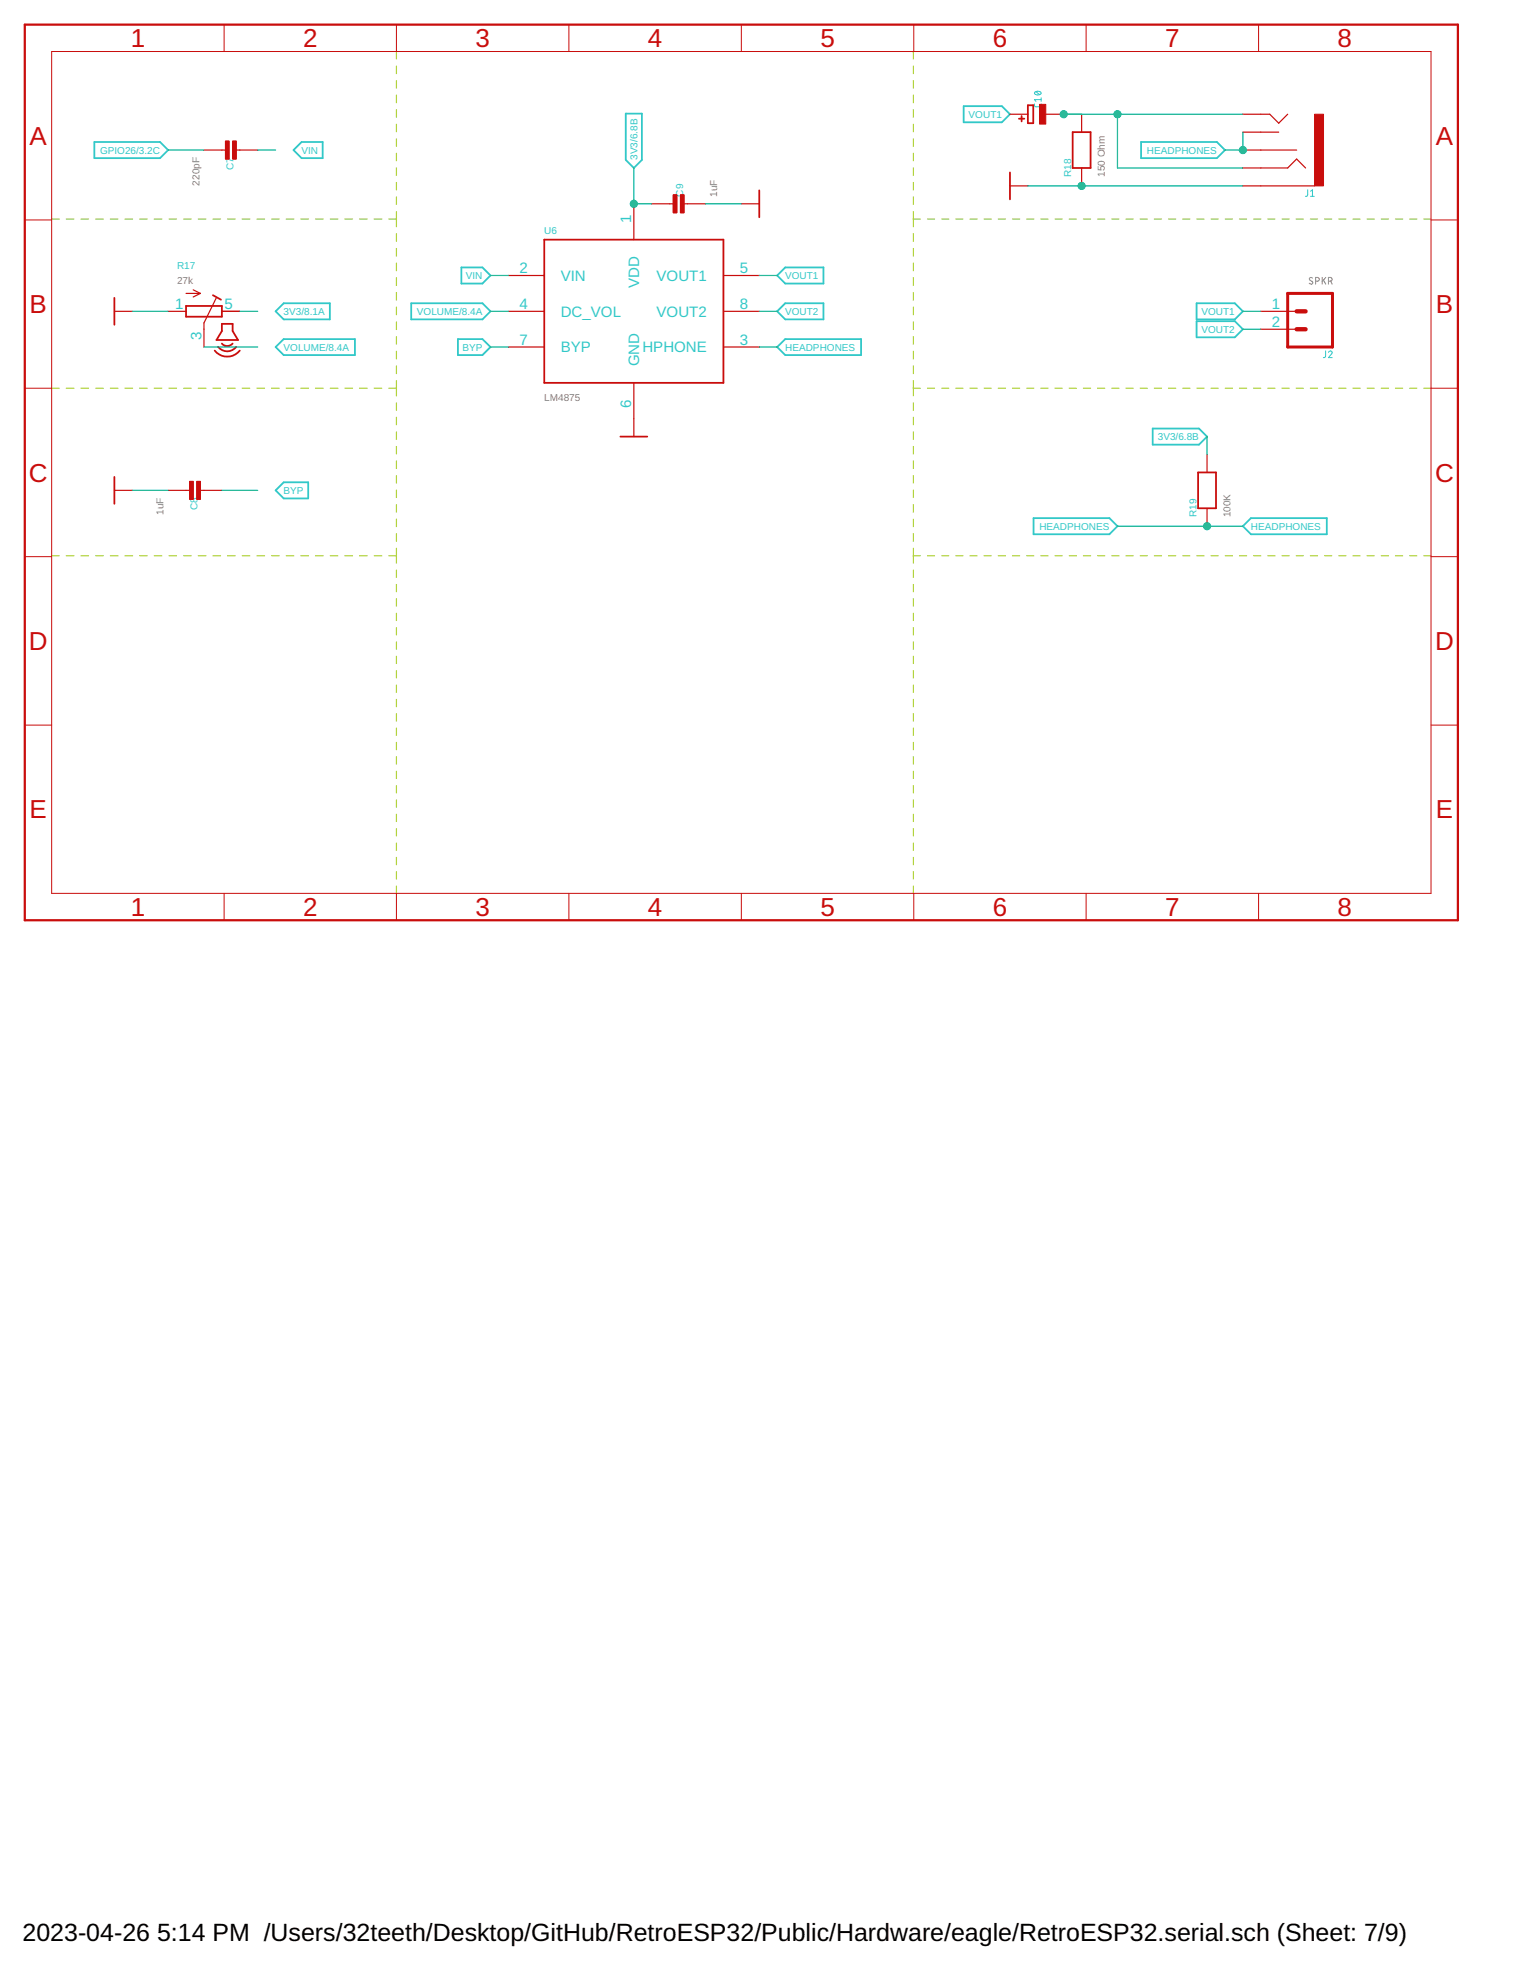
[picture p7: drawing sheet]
<svg xmlns="http://www.w3.org/2000/svg" width="216mm" height="279mm" viewBox="0 0 216 279" stroke-linecap="round" stroke-linejoin="round" font-family="sans-serif">
<g fill="none" stroke="#afd134" stroke-width=".17">
<path d="M56.2 7.3v1.1M56.2 9.4v1M56.2 11.4v1.1M56.2 13.5v1.1M56.2 15.6v1M56.2 17.6v1.1M56.2 19.7v1M129.5 7.3v1.1M129.5 9.4v1M129.5 11.4v1.1M129.5 13.5v1.1M129.5 15.6v1"/>
<path d="M129.5 17.6v1.1M129.5 19.7v1M7.3 31.1h1.1M9.4 31.1h1.1M11.5 31.1h1.1M13.6 31.1h1M15.6 31.1h1.1M17.7 31.1h1.1M19.8 31.1h1.1M21.9 31.1h1M24 31.1h1M26 31.1h1.1"/>
<path d="M28.1 31.1h1.1M30.2 31.1h1.1M32.3 31.1h1M34.3 31.1h1.1M36.4 31.1h1.1M38.5 31.1h1.1M40.6 31.1h1.1M42.7 31.1h1M44.7 31.1h1.1M46.8 31.1h1.1M48.9 31.1h1.1M51 31.1h1"/>
<path d="M53 31.1h1.1M55.1 31.1h1.1M56.2 21.7v1.1M56.2 23.8v1.1M56.2 25.9v1M56.2 27.9v1.1M56.2 30v2.1M56.2 33.1v1.1M56.2 35.2v1.1M56.2 37.3v1.1M56.2 39.4v1.1M129.5 21.7v1.1"/>
<path d="M129.5 23.8v1.1M129.5 25.9v1M129.5 27.9v1.1M129.5 30v2.1M129.5 33.1v1.1M129.5 35.2v1.1M129.5 37.3v1.1M129.5 39.4v1.1M129.5 31.1h1M131.5 31.1h1M133.5 31.1h1M135.5 31.1h1"/>
<path d="M137.5 31.1h1M139.5 31.1h1M141.5 31.1h1M143.5 31.1h1M145.5 31.1h1.1M147.6 31.1h1M149.6 31.1h1M151.6 31.1h1M153.6 31.1h1M155.6 31.1h1M157.6 31.1h1M159.6 31.1h1"/>
<path d="M161.6 31.1h1M163.6 31.1h1.1M165.7 31.1h1M167.7 31.1h1M169.7 31.1h1M171.7 31.1h1M173.7 31.1h1M175.7 31.1h1M177.7 31.1h1M179.7 31.1h1M181.7 31.1h1.1M183.7 31.1h1.1"/>
<path d="M185.8 31.1h1M187.8 31.1h1M189.8 31.1h1M191.8 31.1h1M193.8 31.1h1M195.8 31.1h1M197.8 31.1h1M199.8 31.1h1.1M201.8 31.1h1.1M7.3 55h1.1M9.4 55h1.1M11.5 55h1.1"/>
<path d="M13.6 55h1M15.6 55h1.1M17.7 55h1.1M19.8 55h1.1M21.9 55h1M24 55h1M26 55h1.1M28.1 55h1.1M30.2 55h1.1M32.3 55h1M34.3 55h1.1M36.4 55h1.1"/>
<path d="M38.5 55h1.1M40.6 55h1.1M42.7 55h1M44.7 55h1.1M46.8 55h1.1M48.9 55h1.1M51 55h1M53 55h1.1M55.1 55h1.1M56.2 41.5v1M56.2 43.5v1.1M56.2 45.6v1.1"/>
<path d="M56.2 47.7v1.1M56.2 49.8v1.1M56.2 51.9v1.1M56.2 54v2.1M56.2 57.1v1.1M56.2 59.2v1M129.5 41.5v1M129.5 43.5v1.1M129.5 45.6v1.1M129.5 47.7v1.1M129.5 49.8v1.1M129.5 51.9v1.1"/>
<path d="M129.5 54v2.1M129.5 57.1v1.1M129.5 59.2v1M129.5 55h1M131.5 55h1M133.5 55h1M135.5 55h1M137.5 55h1M139.5 55h1M141.5 55h1M143.5 55h1M145.5 55h1.1"/>
<path d="M147.6 55h1M149.6 55h1M151.6 55h1M153.6 55h1M155.6 55h1M157.6 55h1M159.6 55h1M161.6 55h1M163.6 55h1.1M165.7 55h1M167.7 55h1M169.7 55h1"/>
<path d="M171.7 55h1M173.7 55h1M175.7 55h1M177.7 55h1M179.7 55h1M181.7 55h1.1M183.7 55h1.1M185.8 55h1M187.8 55h1M189.8 55h1M191.8 55h1M193.8 55h1"/>
<path d="M195.8 55h1M197.8 55h1M199.8 55h1.1M201.8 55h1.1M7.3 78.8h1.1M9.4 78.8h1.1M11.5 78.8h1.1M13.6 78.8h1M15.6 78.8h1.1M17.7 78.8h1.1M19.8 78.8h1.1M21.9 78.8h1"/>
<path d="M24 78.8h1M26 78.8h1.1M28.1 78.8h1.1M30.2 78.8h1.1M32.3 78.8h1M34.3 78.8h1.1M36.4 78.8h1.1M38.5 78.8h1.1M40.6 78.8h1.1M42.7 78.8h1M44.7 78.8h1.1M46.8 78.8h1.1"/>
<path d="M48.9 78.8h1.1M51 78.8h1M53 78.8h1.1M55.1 78.8h1.1M56.2 61.2v1.1M56.2 63.3v1M56.2 65.3v1.1M56.2 67.4v1.1M56.2 69.5v1M56.2 71.5v1.1M56.2 73.6v1.1M56.2 75.6v1.1"/>
<path d="M56.2 77.7v2.1M129.5 61.2v1.1M129.5 63.3v1M129.5 65.3v1.1M129.5 67.4v1.1M129.5 69.5v1M129.5 71.5v1.1M129.5 73.6v1.1M129.5 75.6v1.1M129.5 77.7v2.1M129.5 78.8h1M131.5 78.8h1"/>
<path d="M133.5 78.8h1M135.5 78.8h1M137.5 78.8h1M139.5 78.8h1M141.5 78.8h1M143.5 78.8h1M145.5 78.8h1.1M147.6 78.8h1M149.6 78.8h1M151.6 78.8h1M153.6 78.8h1M155.6 78.8h1"/>
<path d="M157.6 78.8h1M159.6 78.8h1M161.6 78.8h1M163.6 78.8h1.1M165.7 78.8h1M167.7 78.8h1M169.7 78.8h1M171.7 78.8h1M173.7 78.8h1M175.7 78.8h1M177.7 78.8h1M179.7 78.8h1"/>
<path d="M181.7 78.8h1.1M183.7 78.8h1.1M185.8 78.8h1M187.8 78.8h1M189.8 78.8h1M191.8 78.8h1M193.8 78.8h1M195.8 78.8h1M197.8 78.8h1M199.8 78.8h1.1M201.8 78.8h1.1M56.2 80.8v1.1"/>
<path d="M56.2 82.8v1.1M56.2 84.9v1M56.2 86.9v1.1M56.2 89v1M56.2 91v1M56.2 93v1.1M56.2 95.1v1M56.2 97.1v1M56.2 99.1v1.1M129.5 80.8v1.1M129.5 82.8v1.1M129.5 84.9v1"/>
<path d="M129.5 86.9v1.1M129.5 89v1M129.5 91v1M129.5 93v1.1M129.5 95.1v1M129.5 97.1v1M129.5 99.1v1.1M56.2 101.2v1M56.2 103.2v1M56.2 105.2v1.1M56.2 107.3v1M56.2 109.3v1.1"/>
<path d="M56.2 111.4v1M56.2 113.4v1M56.2 115.4v1.1M56.2 117.5v1M56.2 119.5v1M129.5 101.2v1M129.5 103.2v1M129.5 105.2v1.1M129.5 107.3v1M129.5 109.3v1.1M129.5 111.4v1M129.5 113.4v1"/>
<path d="M129.5 115.4v1.1M129.5 117.5v1M129.5 119.5v1M56.2 121.5v1.1M56.2 123.6v1M56.2 125.6v1M129.5 121.5v1.1M129.5 123.6v1M129.5 125.6v1"/>
</g>
<path d="M186.1 39.4l-.3-.1a.21 .21 0 0 0-.2 .2 .21 .21 0 0 0 .1 .2l.4 .3a.21 .21 0 0 1-.2 .3l-.3-.1M186.5 39.9l.4-.1a.27 .27 0 0 0 .1-.3 .27 .27 0 0 0-.2-.2h-.3v1M187.4 39.3v1M187.6 39.7l.3 .6M187.9 39.3l-.5 .6M188.3 39.9l.4-.1a.27 .27 0 0 0 .1-.3 .27 .27 0 0 0-.2-.2h-.3v1M188.6 39.9l.2 .4" fill="none" stroke="#808080" stroke-width=".14"/>
<path d="M146.6 14.7l.1 .3 .2 .1h.6l.1-.4M146.7 13.1l.2-.1h.4l.3 .2a.57 .57 0 0 1-1 0zM146.9 13l.5 .4M147.6 13.9v.5M147.6 14.1h-1l.3 .3M185.4 26.9v.7l-.1 .2h-.2M185.8 27.8h.5M185.8 27.1l.3-.2v.9M187.9 49.7v.8l-.1 .2h-.2M188.3 50a.26 .26 0 0 1 .4-.3 .26 .26 0 0 1 .1 .5l-.5 .5h.5" fill="none" stroke="#32c8c8" stroke-width=".14"/>
<g fill="none" stroke="#32c8c8" stroke-width=".25">
<path d="M88.7 16.1h2.3v6.6l-1.1 1.1-1.2-1.1zM136.6 15h5.4l1.2 1.2-1.2 1.1h-5.4zM13.4 20.1h9.3l1.1 1.2-1.1 1.1h-9.3zM41.6 21.3l1.2-1.2h2.9v2.3h-2.9zM65.4 37.9h3l1.1 1.2-1.1 1.1h-3zM110.2 39.1l1.1-1.2h5.4v2.3h-5.4zM161.8 20.1h10.7l1.2 1.2-1.2 1.1h-10.7zM39.1 44.1l1.1-1.1h6.6v2.3h-6.6zM39.1 49.2l1.1-1.1h10.1v2.2h-10.1zM58.3 43h10.1l1.1 1.1-1.1 1.2h-10.1zM64.9 48.1h3.5l1.1 1.1-1.1 1.1h-3.5zM110.2 49.2l1.1-1.1h10.8v2.2h-10.8z"/>
<path d="M111.3 43h5.4v2.3h-5.4l-1.1-1.2zM169.6 43h5.4l1.2 1.1-1.2 1.2h-5.4zM169.6 45.5h5.4l1.2 1.2-1.2 1.1h-5.4zM39.1 69.5l1.1-1.1h3.5v2.3h-3.5zM146.5 73.4h10.8l1.1 1.2-1.1 1.1h-10.8zM163.4 60.7h6.6l1.1 1.2-1.1 1.1h-6.6zM176.2 74.6l1.1-1.2h10.8v2.3h-10.8z"/>
</g>
<path d="M3.5 3.5h203.2v127h-203.2z" fill="none" stroke="#c90d0c" stroke-width=".32"/>
<g fill="none" stroke="#c90d0c" stroke-width=".14">
<path d="M7.3 7.3h195.6v119.3h-195.6zM31.8 3.5v3.8M56.2 3.5v3.8M80.6 3.5v3.8M105.1 3.5v3.8M129.5 3.5v3.8M154 3.5v3.8M178.4 3.5v3.8M3.5 31.2h3.8M202.9 31.2h3.8M3.5 55h3.8M202.9 55h3.8"/>
<path d="M3.5 78.9h3.8M202.9 78.9h3.8M3.5 102.8h3.8M202.9 102.8h3.8M31.8 126.6v3.9M56.2 126.6v3.9M80.6 126.6v3.9M105.1 126.6v3.9M129.5 126.6v3.9M154 126.6v3.9M178.4 126.6v3.9"/>
</g>
<g fill="none" stroke="#c90d0c" stroke-width=".25">
<path d="M144.4 16.8h.8M144.8 16.4v.8M145.7 14.9h.8v2.6h-.8zM152.1 18.7h2.5v5.1h-2.5zM77.2 34h25.4v20.3h-25.4zM107.6 27v3.8M143.2 24.4v3.9M16.2 42.2v3.8M26.4 43.4h5.1v1.5h-5.1zM30.2 41.8l1.1 .7M30.4 49.7a2.29 2.29 0 0 0 3.6 0M30.9 49.2a1.62 1.62 0 0 0 2.6 0"/>
<path d="M31.5 48.7a1.01 1.01 0 0 0 1.5 0M31.5 45.9h1.5v1l.7 1.3h-3l.8-1.3zM16.2 67.6v3.8M87.9 61.9h3.9M169.8 67h2.6v5.1h-2.6z"/>
</g>
<g fill="none" stroke="#c90d0c" stroke-width=".17">
<path d="M143.2 16.2h2.5M148.3 16.2h2.5M153.3 16.2v2.5M176.2 16.2h3.8l1.3 1.3 1.2-1.3M176.2 18.7h5.1M28.9 21.3h3.3M33.2 21.3h3.3M72.1 39.1h5.1M89.9 28.9v5.1M92.4 28.9h3.3M96.7 28.9h3.3M102.6 39.1h5"/>
<path d="M105.1 28.9h2.5M143.2 26.4h2.5M153.3 23.8v2.6M176.2 21.3h7.6M176.2 26.4h10.2M176.2 23.8h6.3l1.3-1.3 1.3 1.3M16.2 44.1h2.6M23.8 44.1h2.6M26.4 41.6h2M27.4 41.1l1 .5M28.4 41.6l-1 .5M30.6 42.2l-1.7 3.6v3.4"/>
<path d="M31.5 44.1h2.5M72.1 49.2h5.1M72.1 44.1h5.1M89.9 54.3v7.6M102.6 49.2h5M102.6 44.1h5M178.7 44.1h5.1M178.7 46.7h5.1M16.2 69.5h2.6M23.8 69.5h3.3M28.2 69.5h3.3M171.1 64.4v2.6"/>
<path d="M171.1 72.1v2.5"/>
</g>
<g fill="#c90d0c" stroke="#c90d0c" stroke-width=".14">
<path d="M32 20h.5v2.5h-.5z"/>
<path d="M33 20h.5v2.5h-.5z"/>
<path d="M26.9 68.2h.5v2.6h-.5z"/>
<path d="M27.9 68.2h.5v2.6h-.5z"/>
<path d="M96.5 27.6h.5v2.6h-.5z"/>
<path d="M95.4 27.6h.5v2.6h-.5z"/>
<path d="M147.4 14.8h.9v2.8h-.9z"/>
<path d="M186.4 16.2h1.2v10.2h-1.2z"/>
</g>
<path d="M182.5 41.6h6.4v7.6h-6.4z" fill="none" stroke="#c90d0c" stroke-width=".42"/>
<path d="M183.8 46.7h1.3M183.8 44.1h1.3" fill="none" stroke="#c90d0c" stroke-width=".61"/>
<g fill="none" stroke="#0dab76" stroke-width=".17">
<path d="M150.8 16.2h25.4M158.4 16.2v7.6h17.8M176.2 18.7v2.6h-2.5M23.8 21.3h5.1M36.5 21.3h2.6M69.5 39.1h2.6M89.9 23.8v5.1h2.5M100 28.9h5.1M107.6 39.1h2.6M145.7 26.4h30.5M18.8 44.1h5M28.9 49.2h7.6"/>
<path d="M34 44.1h2.5M69.5 44.1h2.6M69.5 49.2h2.6M107.6 44.1h2.6M107.6 49.2h2.6M176.2 44.1h2.5M176.2 46.7h2.5M18.8 69.5h5M31.5 69.5h5M158.4 74.6h17.8M171.1 61.9v2.5"/>
</g>
<g fill="#0dab76" stroke="#0dab76" stroke-width=".14">
<circle cx="153.3" cy="26.4" r=".51"/>
<circle cx="89.9" cy="28.9" r=".51"/>
<circle cx="171.1" cy="74.6" r=".51"/>
<circle cx="176.2" cy="21.3" r=".51"/>
<circle cx="158.4" cy="16.2" r=".51"/>
<circle cx="150.8" cy="16.2" r=".51"/>
</g>
<g font-size="3.7" fill="#c90d0c">
<text x="18.5" y="6.7">1</text>
<text x="43" y="6.7">2</text>
<text x="67.4" y="6.7">3</text>
<text x="91.9" y="6.7">4</text>
<text x="116.3" y="6.7">5</text>
<text x="140.7" y="6.7">6</text>
<text x="165.2" y="6.7">7</text>
<text x="189.6" y="6.7">8</text>
<text x="4.2" y="20.5">A</text>
<text x="203.5" y="20.5">A</text>
<text x="4.2" y="44.4">B</text>
<text x="203.5" y="44.4">B</text>
<text x="4.1" y="68.3">C</text>
<text x="203.4" y="68.3">C</text>
<text x="4.1" y="92.1">D</text>
<text x="203.4" y="92.1">D</text>
<text x="4.2" y="116">E</text>
<text x="203.5" y="116">E</text>
<text x="18.5" y="129.8">1</text>
<text x="43" y="129.8">2</text>
<text x="67.4" y="129.8">3</text>
<text x="91.9" y="129.8">4</text>
<text x="116.3" y="129.8">5</text>
<text x="140.7" y="129.8">6</text>
<text x="165.2" y="129.8">7</text>
<text x="189.6" y="129.8">8</text>
</g>
<g font-size="3.5">
<text x="3.2" y="275.2">2023-04-26</text>
<text x="22.3" y="275.2">5:14 PM /Users/32teeth/Desktop/GitHub/RetroESP32/Public/Hardware/eagle/RetroESP32.serial.sch (Sheet: 7/9)</text>
</g>
<g font-size="2.1" fill="#32c8c8">
<text x="89.5" y="31.6" transform="rotate(-90 89.5 31.6)">1</text>
<text x="73.6" y="38.7">2</text>
<text x="79.5" y="39.8">VIN</text>
<text x="90.6" y="40.8" transform="rotate(-90 90.6 40.8)">VDD</text>
<text x="93.1" y="39.8">VOUT1</text>
<text x="104.9" y="38.7">5</text>
<text x="24.8" y="43.8">1</text>
<text x="31.8" y="43.8">5</text>
<text x="73.6" y="43.8">4</text>
<text x="79.5" y="44.9">DC_VOL</text>
<text x="93.1" y="44.9">VOUT2</text>
<text x="104.9" y="43.8">8</text>
<text x="180.3" y="43.8">1</text>
<text x="180.3" y="46.3">2</text>
<text x="28.6" y="48.2" transform="rotate(-90 28.6 48.2)">3</text>
<text x="73.6" y="48.8">7</text>
<text x="79.5" y="50">BYP</text>
<text x="90.6" y="51.9" transform="rotate(-90 90.6 51.9)">GND</text>
<text x="91.1" y="50">HPHONE</text>
<text x="104.9" y="48.8">3</text>
<text x="89.5" y="57.8" transform="rotate(-90 89.5 57.8)">6</text>
</g>
<g font-size="1.4" fill="#32c8c8">
<text x="137.3" y="16.7">VOUT1</text>
<text x="14.2" y="21.8">GPIO26/3.2C</text>
<text x="42.7" y="21.8">VIN</text>
<text x="90.4" y="22.7" transform="rotate(-90 90.4 22.7)">3V3/6.8B</text>
<text x="162.6" y="21.8">HEADPHONES</text>
<text x="33.1" y="24.1" transform="rotate(-90 33.1 24.1)">C7</text>
<text x="96.8" y="27.9" transform="rotate(-90 96.8 27.9)">C9</text>
<text x="151.8" y="25.1" transform="rotate(-90 151.8 25.1)">R18</text>
<text x="77.2" y="33.2">U6</text>
<text x="25.1" y="38.2">R17</text>
<text x="66" y="39.6">VIN</text>
<text x="111.3" y="39.6">VOUT1</text>
<text x="40.2" y="44.6">3V3/8.1A</text>
<text x="59.1" y="44.6">VOLUME/8.4A</text>
<text x="111.3" y="44.6">VOUT2</text>
<text x="170.3" y="44.6">VOUT1</text>
<text x="170.3" y="47.2">VOUT2</text>
<text x="40.2" y="49.7">VOLUME/8.4A</text>
<text x="65.6" y="49.7">BYP</text>
<text x="111.3" y="49.7">HEADPHONES</text>
<text x="164.1" y="62.4">3V3/6.8B</text>
<text x="40.2" y="70">BYP</text>
<text x="28" y="72.3" transform="rotate(-90 28 72.3)">C8</text>
<text x="147.3" y="75.1">HEADPHONES</text>
<text x="169.6" y="73.3" transform="rotate(-90 169.6 73.3)">R19</text>
<text x="177.3" y="75.1">HEADPHONES</text>
</g>
<g font-size="1.4" fill="#808080">
<text x="28.3" y="26.3" transform="rotate(-90 28.3 26.3)">220pF</text>
<text x="101.7" y="27.9" transform="rotate(-90 101.7 27.9)">1uF</text>
<text x="156.6" y="25.1" transform="rotate(-90 156.6 25.1)">150 Ohm</text>
<text x="25.1" y="40.3">27k</text>
<text x="77.2" y="56.8">LM4875</text>
<text x="23.2" y="73" transform="rotate(-90 23.2 73)">1uF</text>
<text x="174.4" y="73.3" transform="rotate(-90 174.4 73.3)">100K</text>
</g>
</svg>
